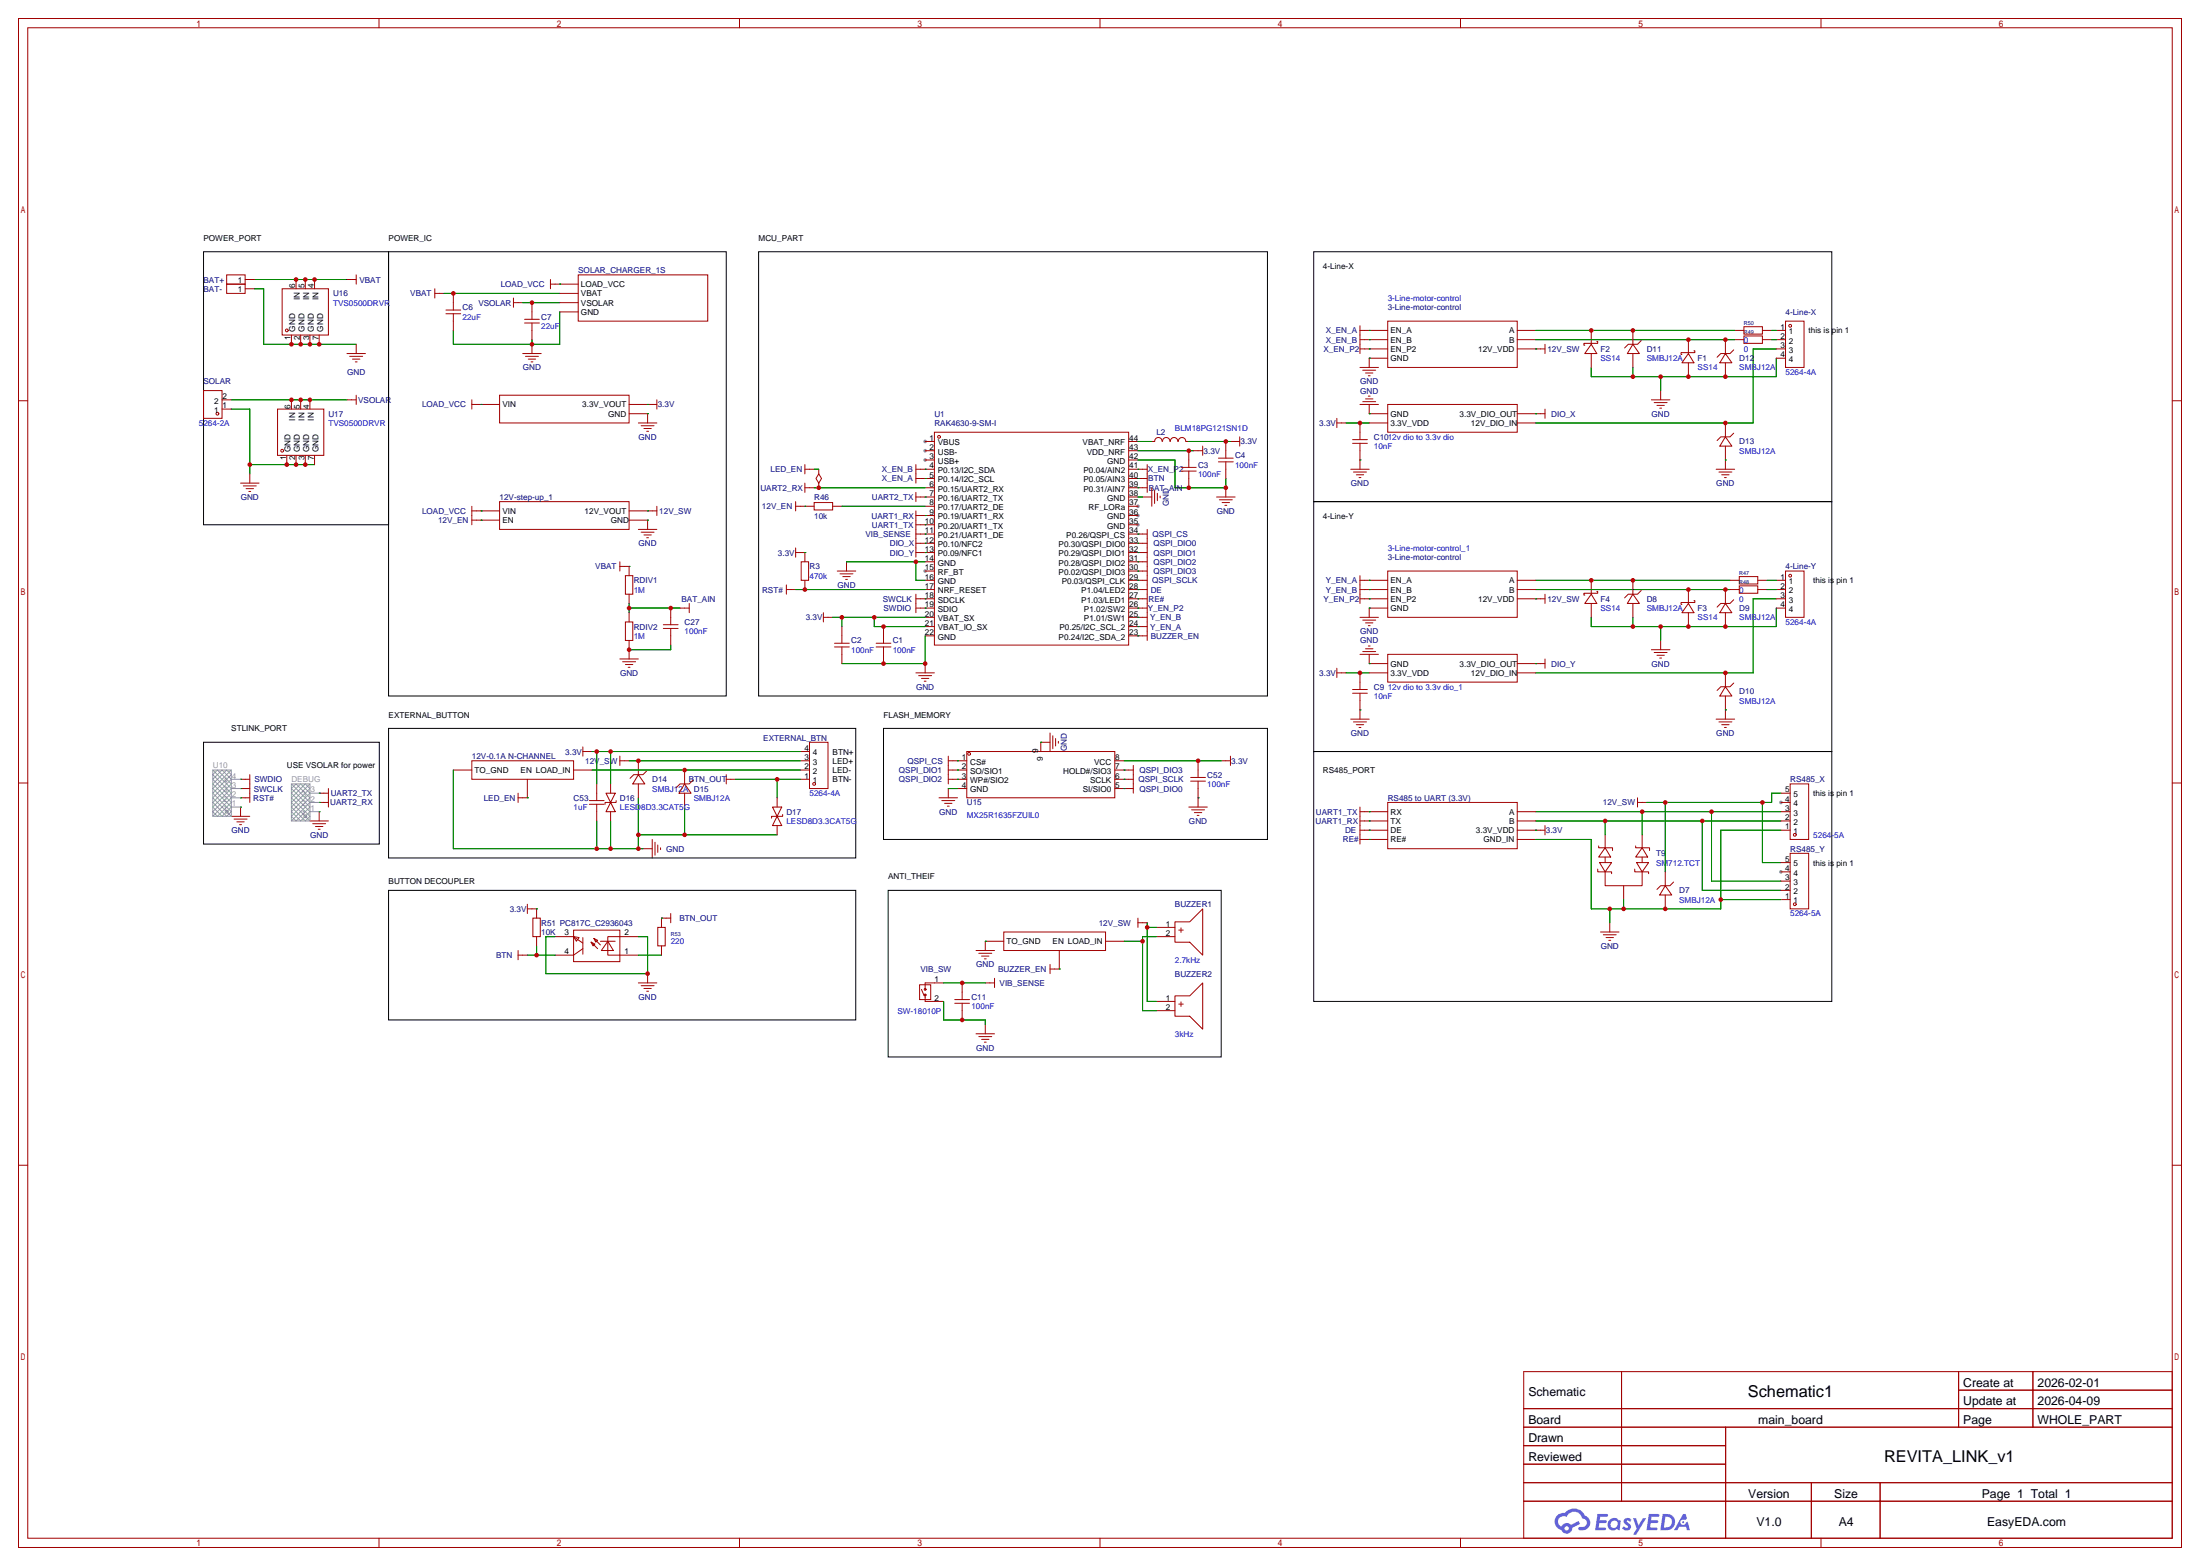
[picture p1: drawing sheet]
<svg xmlns="http://www.w3.org/2000/svg" width="604mm" height="430mm" viewBox="0 0 604 430" stroke-linecap="round" stroke-linejoin="round" font-family="sans-serif">
<g fill="#999">
<circle cx="254" cy="121.2" r=".51"/>
<circle cx="254" cy="123.7" r=".51"/>
<circle cx="254" cy="126.2" r=".51"/>
<circle cx="254" cy="156.7" r=".51"/>
<circle cx="312.4" cy="144" r=".51"/>
<circle cx="312.4" cy="141.5" r=".51"/>
<circle cx="312.4" cy="138.9" r=".51"/>
<circle cx="488.9" cy="220.2" r=".51"/>
<circle cx="488.9" cy="239.3" r=".51"/>
</g>
<g fill="none" stroke="#a10000" stroke-width=".27">
<path d="M5.1 5.1h593.8v419.6h-593.8zM7.6 7.6h588.8v414.5h-588.8zM104.1 5.1v2.5M203 5.1v2.5M302 5.1v2.5M401 5.1v2.5M500 5.1v2.5M5.1 110h2.5M596.4 110h2.5M5.1 214.9h2.5M596.4 214.9h2.5M5.1 319.8h2.5"/>
<path d="M596.4 319.8h2.5M418.3 376.4h178.1v45.7h-178.1zM445.2 376.4v35.6M537.7 376.4v15.3M558.1 376.4v15.3M418.3 386.6h178.1M418.3 391.7h178.1M418.3 396.7h55.5M473.8 391.7v30.4M537.7 381.5h58.7M418.3 406.9h178.1M418.3 401.8h55.5"/>
<path d="M418.3 412h178.1M497.3 406.9v15.2M516.2 406.9v15.2M104.1 422.1v2.6M203 422.1v2.6M302 422.1v2.6M401 422.1v2.6M500 422.1v2.6"/>
</g>
<g fill="#5487ff">
<path d="M446.1 416.8a1.3 1.3 0 0 1 1.8 .3l-.4 .6a.47 .47 0 0 0-.4-.4 .47 .47 0 0 0-.5 .3l.1 .1a1.22 1.22 0 0 1 1 .9 1.22 1.22 0 0 1-.4 1.3 1.58 1.58 0 0 1-2-.5l.5-.6 .8 .5a.31 .31 0 0 0 .4-.3 .31 .31 0 0 0-.3-.3 1.12 1.12 0 0 1-.6-1.9z"/>
<path d="M448.4 416.6h.8l.7 2 1.1-2h1l-2.8 4.6h-.9l1-1.7z"/>
<path d="M438.6 415.5h2.5l.4 .2-.2 .5-1.9 .1-.2 .9h1.7l.3 .4-.4 .4h-1.7l-.2 1.2h1.9l.2 .4-.2 .3-2.9 .1z"/>
<path d="M452.7 415.5h2.7a.39 .39 0 0 1 .2 .5 .39 .39 0 0 1-.4 .3h-1.7l-.2 .9h1.7l.3 .4-.4 .4h-1.7l-.2 1.2h1.9l.1 .6-.3 .2h-2.7z"/>
<path d="M462.1 415.5h.7l.4 1.3-.7 .4a.75 .75 0 0 0-1.1 .3 .75 .75 0 0 0 .5 1 .75 .75 0 0 0 .9-.7l.6-.2 .6 2.4h-.9l-.2-1h-1.9l-.5 1h-.9z"/>
<path d="M456.5 415.5l-.7 4.5h1.5a2.27 2.27 0 0 0 2.6-2.3 2.27 2.27 0 0 0-2.7-2.2zM457.2 416.3a1.5 1.5 0 0 1 1.8 1.5 1.5 1.5 0 0 1-1.9 1.4h-.3z"/>
<path d="M441.9 417.1a1.6 1.6 0 0 0-.3 2.3 1.6 1.6 0 0 0 2.3 .2l.8 .4 .3-2.5-.2-.3h-.4a1.58 1.58 0 0 0-2.5-.1zM442.5 417.6a.99 .99 0 0 1 1.6 .6 .99 .99 0 0 1-1.3 1.1 .98 .98 0 0 1-.3-1.7z"/>
<path d="M427.5 415.9a2.37 2.37 0 0 0 1.2 4 1.54 1.54 0 0 0 1.7 1 1.54 1.54 0 0 0 1.3-1.6l2.1-1.1-.4-.8-2.1 1.1a1.57 1.57 0 0 0-2.6 .4 1.5 1.5 0 0 1-.7-2.1 1.5 1.5 0 0 1 2.1-.5 2.27 2.27 0 0 1 2.3-1.4 2.27 2.27 0 0 1 2.1 1.8 1.23 1.23 0 0 1 1.1 1.6 1.23 1.23 0 0 1-1.8 .7 .47 .47 0 0 0-.5 .5 .47 .47 0 0 0 .4 .5 2.14 2.14 0 0 0 2.8-1.4 2.14 2.14 0 0 0-1.4-2.7 3.2 3.2 0 0 0-5.4-.7l-1.2 .1zM429.6 419.4a.58 .58 0 0 1 1.1 0 .58 .58 0 0 1-1.1 0z"/>
<circle cx="462.1" cy="417.7" r=".28"/>
</g>
<g fill="none" stroke="#a10000" stroke-width=".27">
<path d="M62.2 78h5.1v2.5h-5.1zM62.2 75.4h5.1v2.6h-5.1zM67.3 76.7h2.5M67.3 79.2h2.5M77.5 79.2h12.7v12.7h-12.7zM81.3 76.7v2.5M83.8 76.7v2.5M86.4 76.7v2.5M95.2 76.7h2.6M97.8 75.4v2.6M119.4 79.2v2.6M151.1 78h7.6"/>
<path d="M151.1 76.7v2.5M158.7 75.4h35.6v12.7h-35.6zM80 91.9v2.6M82.5 91.9v2.6M85.1 91.9v2.6M87.6 91.9v2.6M95.2 97h5.1M96 97.8h3.6M96.8 98.6h2M97.5 99.3h.5M97.8 94.5v2.5M119.4 80.5h2.5"/>
<path d="M122.4 85.1h4.1M122.4 86.1h4.1M124.5 80.5v4.6M124.5 86.1v4.6M141 83.1h2.5M141 81.8v2.5M143.5 97h5.1M144 87.6h4.1M144 88.6h4.1M144.3 97.8h3.5M145 98.6h2.1M145.8 99.3h.5"/>
<path d="M146 83.1v4.5M146 88.6v4.6M146 94.5v2.5M153.7 80.5h5M153.7 83.1h5M153.7 85.6h5M373.4 89.4v7.6M373.4 90.7h7.6M373.4 93.2h7.6M373.4 95.8h7.6M381 88.1h35.6v12.7h-35.6zM381 98.3h-5.1v2.5"/>
<path d="M416.6 90.7h5M416.6 93.2h5M416.6 95.8h7.6M424.2 94.5v2.5M436.9 94.5l1.5 2.5h-3.3zM436.9 90.7v3.8M436.9 97v3.8M438.4 93.7h.3v.5h-3.9v.5h.3M448.3 94.5l1.8 2.5h-3.3zM448.3 90.7v3.8M448.3 97v3.8M450.6 93.5l-1 1h-2.6l-1 1"/>
<path d="M463.5 97l1.6 2.6h-3.3zM463.5 93.2v3.8M463.5 99.6v3.8M465.1 96.3h.2v.5h-3.8v.5h.3M473.7 97l1.8 2.6h-3.3zM473.7 93.2v3.8M473.7 99.6v3.8M476 96l-1 1h-2.6l-1 1M476.2 90.7h2.6M476.2 93.2h2.6M478.8 92.2h5.1v2h-5.1zM478.8 89.7h5.1v2h-5.1z"/>
<path d="M483.9 90.7h2.5M483.9 93.2h2.5M487.7 90.7h2.5M487.7 93.2h2.5M487.7 95.8h2.5M487.7 98.3h2.5M490.2 88.1h5.1v12.7h-5.1zM55.9 107.2h5.1v7.6h-5.1zM61 109.7h2.5M61 112.3h2.5M76.2 112.3h12.7v12.7h-12.7zM80 109.7v2.6"/>
<path d="M82.5 109.7v2.6M85.1 109.7v2.6M95.2 109.7h2.6M97.8 108.5v2.5M129.5 111h7.7M129.5 109.7v2.6M137.2 108.5h35.5v7.6h-35.5zM172.7 113.5h5.1v2.6M172.7 111h7.6M175.3 116.1h5M176 116.8h3.6M176.8 117.6h2"/>
<path d="M177.5 118.4h.6M180.3 109.7v2.6M256.5 118.6h53.4v58.4h-53.4zM340.4 119.9v2.5M367 116.1h2.6M367 114.8v2.5M373.4 116.1v4.5M373.4 100.8h5.1M373.4 111h5.1M374.1 101.6h3.6M374.1 110.2h3.6M374.9 102.4h2"/>
<path d="M374.9 109.5h2M375.7 103.1h.5M375.7 108.7h.5M375.9 116.1h5.1M375.9 111v2.5h5.1M381 111h35.6v7.6h-35.6zM416.6 116.1h5M416.6 113.5h7.6M424.2 112.3v2.5M453.4 109.7h5.1M454.2 110.5h3.5M454.9 111.3h2"/>
<path d="M455.7 112h.5M455.9 107.2v2.5M473.7 119.9l1.8 2.5h-3.3zM473.7 116.1v3.8M476 118.9l-1 1h-2.6l-1 1M66 132.6h5.1M66.8 133.3h3.6M67.6 134.1h2M68.3 134.9h.5M68.6 130v2.6M78.7 125v2.5M81.3 125v2.5"/>
<path d="M83.8 125v2.5M86.4 125v2.5M129.5 138.9v5.1M137.2 137.7h35.5v7.6h-35.5zM180.3 138.9v2.6M218.4 138.9h5.1M218.4 137.7v2.5M221 128.8h2.5M221 133.9h2.5M221 127.5v2.5M221 132.6v2.5M223.5 137.9h5.1v2.1h-5.1z"/>
<path d="M224.8 130l.8 1.3-.8 1.3-.8-1.3zM224.8 128.8v1.2M224.8 132.6v1.3M228.6 138.9h2.5M251.5 128.8h5M251.5 131.3h5M251.5 136.4h5M251.5 127.5v5.1M251.5 135.1v2.6M254 121.2h2.5M254 123.7h2.5M254 126.2h2.5"/>
<path d="M254 133.9h2.5M254 138.9h2.5M309.9 121.2h2.5M309.9 123.7h2.5M309.9 126.2h2.5M309.9 128.8h5.1M309.9 131.3h5.1M309.9 133.9h5.1M309.9 136.4h2.5M309.9 138.9h2.5M313.7 136.4h2.5M315 127.5v7.6"/>
<path d="M316.2 121.2h.8M316.2 133.9v5M317 134.6v3.6M317 121.1a1.01 1.01 0 0 1 1-1 1.01 1.01 0 0 1 1 1M317.8 135.4v2M318.5 136.1v.6M319.2 121.1a1.01 1.01 0 0 1 1-1 1.01 1.01 0 0 1 1 1M321.3 121.1a1.01 1.01 0 0 1 1-1 1.01 1.01 0 0 1 1 1M323.5 121.1a1.01 1.01 0 0 1 1-1 1.01 1.01 0 0 1 1 1M324.4 128.3h4M324.4 129.3h4M325.6 121.2h.8"/>
<path d="M326.4 123.7v4.6M326.4 129.3v4.6M327.7 123.7h2.5M330.2 122.4v2.6M334 136.4h5.1M334.5 125.7h4.1M334.5 126.7h4.1M334.8 137.2h3.5M335.5 137.9h2.1M336.3 138.7h.5M336.5 121.2v4.5M336.5 126.7v4.6"/>
<path d="M336.5 133.9v2.5M337.8 121.2h2.6M370.8 128.8h5.1M371.3 120.6h4.1M371.3 121.7h4.1M371.6 129.5h3.6M372.4 130.3h2M373.1 131.1h.5M373.4 121.7v7.1M471.2 128.8h5M471.9 129.5h3.6M472.7 130.3h2"/>
<path d="M473.5 131.1h.5M473.7 122.4v6.4M129.5 140.2h7.7M129.5 142.7h7.7M170.2 155.4h2.5v2.6M170.2 154.2v2.5M171.7 158h2v5.1h-2zM172.7 142.7h5.1v2.6M172.7 140.2h7.6M175.3 145.3h5M176 146h3.6M176.8 146.8h2"/>
<path d="M177.5 147.6h.6M218.4 151.6h2.6v2.6M218.4 150.4v2.5M220 154.2h2v5.1h-2zM221 159.3v2.5M229.9 156.7h5M230.6 157.5h3.6M231.4 158.2h2M232.2 159h.5M232.4 154.2v2.5M251.5 141.5h5M251.5 144h5"/>
<path d="M251.5 146.6h5M251.5 149.1h5M251.5 151.6h5M251.5 140.2v12.7M254 154.2h2.5M254 156.7h2.5M254 159.3h2.5M309.9 141.5h2.5M309.9 144h2.5M309.9 146.6h5.1M309.9 149.1h5.1M309.9 151.6h5.1"/>
<path d="M309.9 154.2h5.1M309.9 156.7h5.1M309.9 159.3h5.1M315 145.3v30.5M373.4 159.3h7.6M373.4 158v7.6M381 156.7h35.6v12.7h-35.6zM416.6 159.3h5M436.9 159.3v3.8M448.3 159.3v3.8M475 159.3h2.5M477.5 158.2h5.1v2.1h-5.1z"/>
<path d="M482.6 159.3h2.5M487.7 159.3h2.5M490.2 156.7h5.1v12.7h-5.1zM171.7 170.7h2v5.1h-2zM172.7 163.1v2.5M172.7 168.1v2.6M172.7 175.8v5M182.1 171.4h4.1M182.1 172.5h4.1M184.1 166.9v4.5M184.1 172.5v4.5M186.7 166.9h2.5"/>
<path d="M189.2 165.6v2.5M215.9 161.8h2.5M215.9 160.5v2.6M226.1 169.4h2.5M226.1 168.1v2.6M229.1 176.5h4.1M229.1 177.5h4.1M231.1 172v4.5M231.1 177.5v4.6M240.5 176.5h4.1M240.5 177.5h4.1M242.6 172v4.5"/>
<path d="M242.6 177.5v4.6M251.5 164.3h5M251.5 166.9h5M251.5 163.1v5M254 161.8h2.5M254 169.4h2.5M254 172h2.5M254 174.5h2.5M309.9 161.8h5.1M309.9 164.3h5.1M309.9 166.9h5.1M309.9 169.4h5.1"/>
<path d="M309.9 172h5.1M309.9 174.5h5.1M373.4 161.8h7.6M373.4 164.3h7.6M373.4 169.4h5.1M373.4 179.6h5.1M374.1 170.2h3.6M374.1 178.8h3.6M374.9 170.9h2M374.9 178.1h2M375.7 171.7h.5M375.7 177.3h.5"/>
<path d="M375.9 179.6v2.5h5.1M381 179.6h35.6v7.6h-35.6zM381 166.9h-5.1v2.5M416.6 161.8h5M416.6 164.3h7.6M424.2 163.1v2.5M436.9 163.1l1.5 2.5h-3.3zM436.9 165.6v3.8M438.4 162.3h.3v.5h-3.9v.5h.3M448.3 163.1l1.8 2.5h-3.3zM448.3 165.6v3.8M450.6 162.1l-1 1h-2.6l-1 1"/>
<path d="M453.4 178.3h5.1M454.2 179.1h3.5M454.9 179.8h2M455.9 175.8v2.5M463.5 165.6l1.6 2.5h-3.3zM463.5 161.8v3.8M463.5 168.1v3.9M465.1 164.8h.2v.6h-3.8v.5h.3M473.7 165.6l1.8 2.5h-3.3zM473.7 161.8v3.8M473.7 168.1v3.9M475 161.8h2.5"/>
<path d="M476 164.6l-1 1h-2.6l-1 1M477.5 160.8h5.1v2h-5.1zM482.6 161.8h2.5M487.7 161.8h2.5M487.7 164.3h2.5M487.7 166.9h2.5M170.2 180.8h5.1M170.9 181.6h3.6M171.7 182.4h2M172.5 183.1h.5M251.5 184.7h5M252.2 185.4h3.6"/>
<path d="M253 186.2h2M253.7 186.9h.6M254 182.1v2.6M367 184.7h2.6M367 183.4v2.5M370.8 197.4h5.1M371.3 189.2h4.1M371.3 190.2h4.1M371.6 198.1h3.6M372.4 198.9h2M373.1 199.6h.5M373.4 184.7v4.5"/>
<path d="M373.4 190.2v7.2M375.9 184.7h5.1M416.6 184.7h5M416.6 182.1h7.6M424.2 180.8v2.6M455.7 180.6h.5M471.2 197.4h5M471.9 198.1h3.6M472.7 198.9h2M473.5 199.6h.5M473.7 188.5l1.8 2.5h-3.3zM473.7 184.7v3.8"/>
<path d="M473.7 191v6.4M476 187.5l-1 1h-2.6l-1 1M66 218.9h2.6M66 216.4h2.6M66 213.9h2.6M68.6 212.6v7.6M87.6 217.7h2.6M90.2 216.4v5.1M124.5 211.3h5M129.5 208.8h28v5.1h-28zM142.2 217.7v2.5M144.8 213.9v5h-2.6"/>
<path d="M157.5 211.3h5.1M160 206.2h2.6M160 205v2.5M161.8 219.7h4.1M163.8 215.1v4.6M166.4 217.7h2.5l-1.3 2.5zM167.6 215.1v2.6M169.2 219.7v.5h-3.1v.5M170.2 208.8h2.5M170.2 207.5v2.6M175.3 212.6l1.7 2.5h-3.3zM175.3 208.8v3.8"/>
<path d="M175.3 215.1v3.8M177.5 211.6l-1 1h-2.5l-1 1M188 215.1l1.7 2.6h-3.3zM188 211.3v3.8M188 217.7v3.8M190.2 214.1l-1 1h-2.5l-1 1.1M199.4 213.9h2.5M199.4 212.6v2.5M213.4 218.9v2.6M219.7 213.9h2.5M219.7 211.3h2.5M219.7 208.8h2.5"/>
<path d="M219.7 206.2h2.5M222.2 203.7h5.1v12.7h-5.1zM257.8 218.9h5.1M258.6 219.7h3.5M260.3 213.9h5.1M260.3 211.3h5.1M260.3 208.8h5.1M260.3 207.5v7.6M260.3 216.4v2.5M262.9 216.4h2.5M265.4 206.2h40.7v12.7h-40.7zM288.3 201.2v5"/>
<path d="M288.3 203.7h-2.5v2.5M289.1 201.9v3.6M289.8 202.7v2M290.6 203.5v.5M306.1 216.4h5M306.1 213.9h5M306.1 211.3h5M306.1 208.8h2.5M311.1 210.1v7.6M326.9 213.4h4.1M326.9 214.4h4.1M328.9 208.8v4.6"/>
<path d="M328.9 214.4v7.1M335.3 208.8h2.5M337.8 207.5v2.6M449.6 218.9v2.6M488.9 217.7h2.6M491.5 215.1h5.1v15.3h-5.1zM63.5 224h5.1M64.3 224.8h3.5M65 225.6h2.1M65.8 226.3h.5M66 221.5v2.5M85.1 225.3h5.1"/>
<path d="M85.9 226.1h3.5M86.6 226.8h2M87.4 227.6h.5M87.6 220.2h2.6M87.6 222.8v2.5M161.8 220.7h4.1M163.8 220.7v4.6M167.6 220.2l1.3 2.6h-2.5zM167.6 222.8v2.5M176.5 232.9h2.6M179.1 230.4v5.1M179.8 231.1v3.6"/>
<path d="M180.6 231.9v2M181.4 232.7v.5M212.1 221.5h2.5l-1.2 2.5zM213.4 224l1.2 2.6h-2.5zM213.4 226.6v2.5M214.9 223.5v.5h-3.1v.5M259.3 220.5h2.1M260.1 221.2h.5M326.4 221.5h5.1M327.2 222.2h3.5M327.9 223h2M328.7 223.8h.5"/>
<path d="M373.4 221.5v10.1M373.4 225.3h7.6M373.4 222.8h7.6M373.4 227.8h7.6M373.4 230.4h7.6M381 220.2h35.6v12.7h-35.6zM416.6 225.3h5M416.6 222.8h5M416.6 227.8h7.6M416.6 230.4h5M424.2 226.6v2.5M438.7 238.5v.8h3.8v.5"/>
<path d="M438.9 232.2v.5h3.8v.7M439.2 236.7h3.3l-1.8 2.6zM440.7 232.7l1.5 2.5h-3.3zM440.7 239.3v3.8h10.1v-3.8M440.7 229.1v3.8M440.7 235.2v1.5M448.8 238.5v.8h3.8v.5M449.1 232.2v.5h3.8v.7M449.3 236.7h3.3l-1.8 2.6zM449.6 220.2h2.5M450.8 232.7l1.6 2.5h-3.3zM450.8 229.1v3.8"/>
<path d="M450.8 235.2v1.5M457.2 239.3v3.8M488.9 225.3h2.6M488.9 222.8h2.6M488.9 227.8h2.6M488.9 220.2h2.6M488.9 239.3h2.6M488.9 236.7h2.6M491.5 234.2h5.1v15.2h-5.1zM144.8 248.2v2.5M144.8 249.4h2.5v2.6M146.3 252h2v5h-2z"/>
<path d="M147.3 257v2.6M152.4 257h5.1M157.5 255.3h12.7v8.6h-12.7zM157.5 257l1.5 .3-.8 1zM157.5 257l2.5 1.8M160 257.3v4.6M162.3 258.6l1 .5-.5 .5zM162.3 258.6l1.8 1.7M163.1 257.6l1 .5-.5 .5zM163.1 257.6l1.7 1.7M164.8 258.3h4.1M166.9 258.3l1.5 2.6h-3.3z"/>
<path d="M175.3 257h-8.4v5.1h8.4M180.6 254.5h2v5.1h-2zM181.6 259.6v2.5M184.1 250.7v2.5M184.1 252h-2.5v2.5M275.6 255.8h27.9v5.1h-27.9zM275.6 258.3h-5.1v2.6M303.5 258.3h5.1M312.4 253.2h2.6M312.4 252v2.5M317.5 254.5h5.1M317.5 257h5.1"/>
<path d="M322.6 253h4l3.6-3.6v12.7l-3.6-3.5h-4zM439.4 255.8h5.1M440.2 256.5h3.5M440.9 257.3h2.1M441.7 258.1h.5M442 253.2v2.6M445.8 243.1v3.8M457.2 243.1l1.8 2.5h-3.3zM457.2 245.6v3.8M459.5 242.1l-1 1h-2.6l-1 1M488.9 246.9h2.6M488.9 244.3h2.6"/>
<path d="M488.9 241.8h2.6M142.2 260.9v2.5M142.2 262.1h2.6M160 260.3l-2.5 1.8h-5.1M175.3 269.7h5M176 270.5h3.6M176.8 271.3h2M177.5 272h.6M177.8 267.2v2.5M252.5 270.3h3v4h-3zM253 271.5l.7 1.8M254 273v1.8h5.1"/>
<path d="M259.1 269.7h-5.1v1.8M262.1 274.3h4.1M262.1 275.3h4.1M264.2 269.7v4.6M264.2 275.3v4.6M268 260.9h5M268.7 261.6h3.6M269.5 262.4h2M270.3 263.1h.5M270.5 269.7h2.5M273 268.5v2.5M288.3 264.7v2.5"/>
<path d="M290.8 260.9v5h-2.5M317.5 274.8h5.1M317.5 277.4h5.1M322.6 273.3h4l3.6-3.6v12.7l-3.6-3.5h-4zM268 283.7h5M268.7 284.5h3.6M269.5 285.2h2M270.3 286h.5M270.5 281.2v2.5"/>
<circle cx="78.7" cy="90.7" r=".38"/>
<circle cx="491.5" cy="89.4" r=".38"/>
<circle cx="59.7" cy="113.5" r=".38"/>
<circle cx="257.8" cy="119.9" r=".38"/>
<circle cx="77.5" cy="123.7" r=".38"/>
<circle cx="491.5" cy="158" r=".38"/>
<circle cx="223.5" cy="215.1" r=".38"/>
<circle cx="266.1" cy="206.9" r=".38"/>
<circle cx="492.8" cy="229.1" r=".38"/>
<circle cx="492.8" cy="248.2" r=".38"/>
<circle cx="254" cy="273.1" r=".25"/>
<circle cx="254" cy="271.5" r=".25"/>
</g>
<g fill="none" stroke="#008700" stroke-width=".27">
<path d="M69.8 79.2h2.6v15.3h25.4M69.8 76.7h25.4M153.7 78h.1M121.9 80.5h31.8M143.5 83.1h10.2M146 93.2v1.3M153.7 85.6v8.9h-29.2v-3.8M375.9 90.7h.1M375.9 93.2h.1M375.9 95.8h.1M375.9 98.3h.1M421.6 95.8h.1"/>
<path d="M421.6 93.2h54.6M421.6 90.7h54.6M486.4 93.2h1.3M486.4 90.7h1.3M487.7 95.8h-6.4v20.3h-59.7M487.7 98.3v5.1h-50.8v-2.6M63.5 112.3h5.1v17.7M63.5 109.7h31.7M132.1 111h.1M177.8 113.5h.1M177.8 111h.1M369.6 116.1h6.3"/>
<path d="M375.9 113.5h.1M421.6 113.5h.1M448.3 100.8v2.6M455.9 103.4v3.8M68.6 127.5h17.8M221 138.9h.1M223.5 133.9h30.5M223.5 128.8h1.3M231.1 138.9h22.9M254 136.4h.1M254 128.8h.1M254 131.3h.1"/>
<path d="M312.4 133.9h.1M312.4 131.3h.1M312.4 128.8h.1M312.4 123.7h15.3M312.4 126.2h10.2v7.7h13.9v-2.6M312.4 136.4h1.3M312.4 121.2h3.8M326.4 121.2h11.4M373.4 126.2h.1M473.7 126.2h.1M132.1 140.2h.1M132.1 142.7h.1"/>
<path d="M172.7 155.4h.1M177.8 142.7h.1M177.8 140.2h.1M221 151.6h.1M232.4 154.2h21.6M251.5 154.2v5.1h2.5M254 141.5h.1M254 144h.1M254 149.1h.1M254 151.6h.1M254 146.6h.1M312.4 146.6h.1"/>
<path d="M312.4 151.6h.1M312.4 154.2h.1M312.4 156.7h.1M312.4 159.3h.1M312.4 149.1h.1M375.9 159.3h.1M421.6 159.3h53.4M485.1 159.3h2.6M172.7 165.6v2.5M172.7 166.9h14M184.1 177v1.3h-11.4M218.4 161.8h35.6"/>
<path d="M228.6 169.4h25.4M231.1 169.4v2.6M240 169.4v2.6h14M254 164.3h.1M254 166.9h.1M254 174.5v7.6h-22.9M312.4 164.3h.1M312.4 161.8h.1M312.4 174.5h.1M312.4 172h.1M312.4 169.4h.1M312.4 166.9h.1"/>
<path d="M375.9 161.8h.1M375.9 164.3h.1M375.9 166.9h.1M421.6 164.3h.1M421.6 161.8h53.4M448.3 169.4v2.6M455.9 172v3.8M485.1 161.8h2.6M487.7 166.9v5.1h-50.8v-2.6M487.7 164.3h-6.4v20.4h-59.7M369.6 184.7h6.3M373.4 194.8h.1"/>
<path d="M375.9 182.1h.1M421.6 182.1h.1M473.7 194.8h.1M66 218.9h.1M66 216.4h.1M66 213.9h.1M87.6 217.7h.1M124.5 211.3v21.6h52M144.8 218.9h.1M162.6 206.2h57.1M162.6 211.3h57.1M163.8 206.2v8.9"/>
<path d="M167.6 206.2v8.9M172.7 208.8h47M175.3 218.9v14M201.9 213.9h17.8M213.4 213.9v5M260.3 216.4h2.6M262.9 208.8h.1M262.9 211.3h.1M262.9 213.9h.1M285.8 203.7h.1M308.6 216.4h.1M308.6 211.3h.1"/>
<path d="M308.6 213.9h.1M308.6 208.8h26.7M328.9 218.9h.1M488.9 217.7h-2.5v2.5h-34.3M66 221.5h.1M87.6 220.2h.1M87.6 222.8h.1M163.8 225.3v7.6M167.6 225.3v7.6M175.3 229.1h38.1M188 221.5v7.6M375.9 225.3h.1"/>
<path d="M375.9 222.8h.1M375.9 227.8h.1M375.9 230.4h.1M421.6 227.8h.1M421.6 225.3h67.3M421.6 222.8h67.3M440.7 225.3v3.8M450.8 222.8v6.3M457.2 220.2v19.1M467.4 225.3v19h21.5M469.9 222.8v19h19M483.9 220.2v16.5h5"/>
<path d="M488.9 227.8h-16.5v21.6h-35.5v-19h-15.3M147.3 249.4h.1M147.3 259.6v2.5M152.4 257h-2.5v10.2h27.9v-10.2h-2.5M181.6 252h.1M270.5 258.3h.1M308.6 258.3h5.1M315 254.5h2.5M315 253.2v21.6h2.5M317.5 257h-3.8v20.4h3.8M442 249.4v3.8M445.8 246.9v2.5"/>
<path d="M472.4 246.9h16.5M144.8 262.1h7.6M175.3 262.1h6.3M259.1 274.8v5.1h11.4v1.3M259.1 269.7h11.4M290.8 265.9h.1"/>
</g>
<path d="M55.9 69.1h50.8v74.9h-50.8zM106.7 69.1h92.7v121.9h-92.7zM208.3 69.1h139.7v121.9h-139.7zM360.7 69.1h142.2v68.6h-142.2zM360.7 137.7h142.2v68.5h-142.2zM106.7 199.9h128.2v35.6h-128.2zM242.6 199.9h105.4v30.5h-105.4zM55.9 203.7h48.2v27.9h-48.2zM360.7 206.2h142.2v68.6h-142.2zM106.7 244.3h128.2v35.6h-128.2zM243.8 244.3h91.5v45.8h-91.5z" fill="none" stroke="#000" stroke-width=".27"/>
<g fill="none" stroke="#999" stroke-width=".27">
<path d="M58.4 211.3h5.1v12.7h-5.1zM58.4 211.3l5.1 5.1M59.7 211.3l-1.3 1.3 5.1 5.1-5.1 5.1 1.3 1.2 3.8-3.8-5.1-5.1 3.8-3.8 1.3 1.3-5.1 5.1 5.1 5.1-1.3 1.2-3.8-3.8 5.1-5.1zM63.5 213.9l-2.5-2.6-2.6 2.6 5.1 5M63.5 211.3l-5.1 5.1 5.1 5.1M63.5 213.9l-5.1 5 5.1 5.1M63.5 216.4l-5.1 5.1 2.6 2.5 2.5-2.5M63.5 218.9l-5.1 5.1M63.5 218.9h2.5M63.5 216.4h2.5M63.5 213.9h2.5M80 215.1h5.1v10.2h-5.1z"/>
<path d="M80 215.1l5.1 5.1M81.3 215.1l-1.3 1.3 5.1 5.1-3.8 3.8-1.3-1.3 5.1-5.1zM83.8 215.1l1.3 1.3-5.1 5.1 3.8 3.8 1.3-1.3-5.1-5.1zM85.1 217.7l-2.6-2.6-2.5 2.6 5.1 5.1M85.1 215.1l-5.1 5.1 5.1 5.1M85.1 217.7l-5.1 5.1 2.5 2.5 2.6-2.5M85.1 217.7h2.5M62.4 222.4l.2 .2M62.6 222.9l-.2 .2M63.5 221.5h2.5M84 223.7l.2 .2M84.2 224.2l-.2 .2"/>
<path d="M85.1 220.2l-5.1 5.1M85.1 222.8h2.5M85.1 220.2h2.5"/>
<circle cx="62.2" cy="222.8" r=".38"/>
<circle cx="83.8" cy="224" r=".38"/>
</g>
<g fill="#c00">
<circle cx="240" cy="169.4" r=".63"/>
<circle cx="242.6" cy="172" r=".63"/>
<circle cx="231.1" cy="169.4" r=".63"/>
<circle cx="326.4" cy="123.7" r=".63"/>
<circle cx="242.6" cy="182.1" r=".63"/>
<circle cx="254" cy="182.1" r=".63"/>
<circle cx="336.6" cy="133.9" r=".63"/>
<circle cx="326.4" cy="133.9" r=".63"/>
<circle cx="251.5" cy="154.2" r=".63"/>
<circle cx="221" cy="161.8" r=".63"/>
<circle cx="373.4" cy="116.1" r=".63"/>
<circle cx="473.7" cy="103.4" r=".63"/>
<circle cx="463.6" cy="103.4" r=".63"/>
<circle cx="455.9" cy="103.4" r=".63"/>
<circle cx="448.3" cy="103.4" r=".63"/>
<circle cx="373.4" cy="184.7" r=".63"/>
<circle cx="473.7" cy="172" r=".63"/>
<circle cx="463.6" cy="172" r=".63"/>
<circle cx="455.9" cy="172" r=".63"/>
<circle cx="448.3" cy="172" r=".63"/>
<circle cx="436.9" cy="159.3" r=".63"/>
<circle cx="448.3" cy="159.3" r=".63"/>
<circle cx="463.6" cy="161.8" r=".63"/>
<circle cx="473.7" cy="161.8" r=".63"/>
<circle cx="473.7" cy="184.7" r=".63"/>
<circle cx="124.5" cy="80.5" r=".63"/>
<circle cx="146.1" cy="83.1" r=".63"/>
<circle cx="146.1" cy="94.5" r=".63"/>
<circle cx="68.6" cy="127.5" r=".63"/>
<circle cx="78.7" cy="127.5" r=".63"/>
<circle cx="81.3" cy="127.5" r=".63"/>
<circle cx="83.8" cy="127.5" r=".63"/>
<circle cx="80" cy="94.5" r=".63"/>
<circle cx="82.6" cy="94.5" r=".63"/>
<circle cx="85.1" cy="94.5" r=".63"/>
<circle cx="87.6" cy="94.5" r=".63"/>
<circle cx="85.1" cy="109.7" r=".63"/>
<circle cx="82.6" cy="109.7" r=".63"/>
<circle cx="80" cy="109.7" r=".63"/>
<circle cx="81.3" cy="76.7" r=".63"/>
<circle cx="86.4" cy="76.7" r=".63"/>
<circle cx="83.8" cy="76.7" r=".63"/>
<circle cx="440.7" cy="225.3" r=".63"/>
<circle cx="467.4" cy="225.3" r=".63"/>
<circle cx="450.9" cy="222.8" r=".63"/>
<circle cx="469.9" cy="222.8" r=".63"/>
<circle cx="483.9" cy="220.2" r=".63"/>
<circle cx="457.2" cy="220.2" r=".63"/>
<circle cx="213.4" cy="213.9" r=".63"/>
<circle cx="264.2" cy="279.9" r=".63"/>
<circle cx="264.2" cy="269.7" r=".63"/>
<circle cx="313.7" cy="258.3" r=".63"/>
<circle cx="315" cy="254.5" r=".63"/>
<circle cx="172.7" cy="166.9" r=".63"/>
<circle cx="184.2" cy="166.9" r=".63"/>
<circle cx="473.7" cy="116.1" r=".63"/>
<circle cx="224.8" cy="133.9" r=".63"/>
<circle cx="472.4" cy="246.9" r=".63"/>
<circle cx="457.2" cy="249.4" r=".63"/>
<circle cx="445.8" cy="249.4" r=".63"/>
<circle cx="442" cy="249.4" r=".63"/>
<circle cx="172.7" cy="178.3" r=".63"/>
<circle cx="328.9" cy="208.8" r=".63"/>
<circle cx="336.6" cy="121.2" r=".63"/>
<circle cx="163.8" cy="232.9" r=".63"/>
<circle cx="167.6" cy="232.9" r=".63"/>
<circle cx="175.3" cy="232.9" r=".63"/>
<circle cx="175.3" cy="229.1" r=".63"/>
<circle cx="188" cy="229.1" r=".63"/>
<circle cx="463.6" cy="93.2" r=".63"/>
<circle cx="473.7" cy="93.2" r=".63"/>
<circle cx="436.9" cy="90.7" r=".63"/>
<circle cx="448.3" cy="90.7" r=".63"/>
<circle cx="175.3" cy="208.8" r=".63"/>
<circle cx="163.8" cy="206.2" r=".63"/>
<circle cx="167.6" cy="206.2" r=".63"/>
<circle cx="188" cy="211.3" r=".63"/>
<circle cx="177.8" cy="267.2" r=".63"/>
<circle cx="147.3" cy="262.1" r=".63"/>
</g>
<g font-size="4.5">
<text x="479.9" y="383.5">Schematic1</text>
<text x="517.3" y="401.3">REVITA_LINK_v1</text>
</g>
<g font-size="3.4">
<text x="419.6" y="383.2">Schematic</text>
<text x="539" y="380.6">Create at</text>
<text x="559.4" y="380.6">2026-02-01</text>
<text x="539" y="385.7">Update at</text>
<text x="559.4" y="385.7">2026-04-09</text>
<text x="419.6" y="390.8">Board</text>
<text x="419.6" y="395.9">Drawn</text>
<text x="482.7" y="390.8">main_board</text>
<text x="539" y="390.8">Page</text>
<text x="559.4" y="390.8">WHOLE_PART</text>
<text x="419.6" y="400.9">Reviewed</text>
<text x="480" y="411.1">Version</text>
<text x="503.6" y="411.1">Size</text>
<text x="544.1" y="411.1">Page 1 Total 1</text>
<text x="482.2" y="418.7">V1.0</text>
<text x="504.8" y="418.7">A4</text>
<text x="545.6" y="418.7">EasyEDA.com</text>
</g>
<g font-size="2.8" fill="#a00000">
<text x="323.5" y="256.1">+</text>
<text x="323.5" y="276.5">+</text>
</g>
<g font-size="2.2">
<text x="55.9" y="66.1">POWER_PORT</text>
<text x="106.7" y="66.1">POWER_IC</text>
<text x="208.3" y="66.1">MCU_PART</text>
<text x="65.3" y="77.5">1</text>
<text x="363.2" y="73.7">4-Line-X</text>
<text x="65.3" y="80.1">1</text>
<text x="81.1" y="79.1" transform="rotate(-90 81.1 79.1)">6</text>
<text x="82.3" y="82.4" transform="rotate(-90 82.3 82.4)">IN</text>
<text x="83.6" y="79.1" transform="rotate(-90 83.6 79.1)">5</text>
<text x="84.9" y="82.4" transform="rotate(-90 84.9 82.4)">IN</text>
<text x="86.1" y="79.1" transform="rotate(-90 86.1 79.1)">4</text>
<text x="87.4" y="82.4" transform="rotate(-90 87.4 82.4)">IN</text>
<text x="159.5" y="78.8">LOAD_VCC</text>
<text x="159.5" y="81.3">VBAT</text>
<text x="159.5" y="83.9">VSOLAR</text>
<text x="159.5" y="86.4">GND</text>
<text x="79.8" y="93.3" transform="rotate(-90 79.8 93.3)">1</text>
<text x="81.1" y="91" transform="rotate(-90 81.1 91)">GND</text>
<text x="82.3" y="93.3" transform="rotate(-90 82.3 93.3)">2</text>
<text x="83.6" y="91" transform="rotate(-90 83.6 91)">GND</text>
<text x="84.9" y="93.3" transform="rotate(-90 84.9 93.3)">3</text>
<text x="86.1" y="91" transform="rotate(-90 86.1 91)">GND</text>
<text x="87.4" y="93.3" transform="rotate(-90 87.4 93.3)">7</text>
<text x="88.7" y="91" transform="rotate(-90 88.7 91)">GND</text>
<text x="381.8" y="91.5">EN_A</text>
<text x="381.8" y="94">EN_B</text>
<text x="414.3" y="91.5">A</text>
<text x="414.3" y="94">B</text>
<text x="488.8" y="90.5">1</text>
<text x="488.8" y="93">2</text>
<text x="488.8" y="95.5">3</text>
<text x="491.2" y="91.7">1</text>
<text x="491.2" y="94.3">2</text>
<text x="496.6" y="91.5">this is pin 1</text>
<text x="381.8" y="96.6">EN_P2</text>
<text x="381.8" y="99.1">GND</text>
<text x="405.8" y="96.6">12V_VDD</text>
<text x="488.8" y="98.1">4</text>
<text x="491.2" y="96.8">3</text>
<text x="491.2" y="99.4">4</text>
<text x="58.8" y="113.3">1</text>
<text x="58.8" y="110.8">2</text>
<text x="61.1" y="112.1">1</text>
<text x="61.1" y="109.5">2</text>
<text x="79.8" y="112.1" transform="rotate(-90 79.8 112.1)">6</text>
<text x="82.3" y="112.1" transform="rotate(-90 82.3 112.1)">5</text>
<text x="84.9" y="112.1" transform="rotate(-90 84.9 112.1)">4</text>
<text x="137.9" y="111.8">VIN</text>
<text x="159.9" y="111.8">3.3V_VOUT</text>
<text x="81.1" y="115.5" transform="rotate(-90 81.1 115.5)">IN</text>
<text x="83.6" y="115.5" transform="rotate(-90 83.6 115.5)">IN</text>
<text x="86.1" y="115.5" transform="rotate(-90 86.1 115.5)">IN</text>
<text x="167" y="114.4">GND</text>
<text x="381.8" y="116.9">3.3V_VDD</text>
<text x="381.8" y="114.4">GND</text>
<text x="400.7" y="114.4">3.3V_DIO_OUT</text>
<text x="403.9" y="116.9">12V_DIO_IN</text>
<text x="79.8" y="124" transform="rotate(-90 79.8 124)">GND</text>
<text x="82.3" y="124" transform="rotate(-90 82.3 124)">GND</text>
<text x="84.9" y="124" transform="rotate(-90 84.9 124)">GND</text>
<text x="87.4" y="124" transform="rotate(-90 87.4 124)">GND</text>
<text x="255.2" y="120.9">1</text>
<text x="255.2" y="123.5">2</text>
<text x="257.5" y="122.2">VBUS</text>
<text x="257.5" y="124.8">USB-</text>
<text x="297.2" y="122.2">VBAT_NRF</text>
<text x="298.4" y="124.8">VDD_NRF</text>
<text x="310" y="123.5">43</text>
<text x="310" y="120.9">44</text>
<text x="78.5" y="126.3" transform="rotate(-90 78.5 126.3)">1</text>
<text x="81.1" y="126.3" transform="rotate(-90 81.1 126.3)">2</text>
<text x="83.6" y="126.3" transform="rotate(-90 83.6 126.3)">3</text>
<text x="86.1" y="126.3" transform="rotate(-90 86.1 126.3)">7</text>
<text x="255.2" y="126">3</text>
<text x="255.2" y="128.6">4</text>
<text x="255.2" y="131.1">5</text>
<text x="257.5" y="127.3">USB+</text>
<text x="257.5" y="129.8">P0.13/I2C_SDA</text>
<text x="297.5" y="129.8">P0.04/AIN2</text>
<text x="304" y="127.3">GND</text>
<text x="310" y="131.1">40</text>
<text x="310" y="128.6">41</text>
<text x="310" y="126">42</text>
<text x="255.2" y="133.6">6</text>
<text x="255.2" y="136.2">7</text>
<text x="257.5" y="132.4">P0.14/I2C_SCL</text>
<text x="257.5" y="134.9">P0.15/UART2_RX</text>
<text x="257.5" y="137.5">P0.16/UART2_TX</text>
<text x="297.5" y="134.9">P0.31/AIN7</text>
<text x="297.5" y="132.4">P0.05/AIN3</text>
<text x="304" y="137.5">GND</text>
<text x="310" y="136.2">38</text>
<text x="310" y="133.6">39</text>
<text x="137.9" y="141">VIN</text>
<text x="137.9" y="143.6">EN</text>
<text x="160.5" y="141">12V_VOUT</text>
<text x="167.7" y="143.6">GND</text>
<text x="253.9" y="143.8">10</text>
<text x="255.2" y="138.7">8</text>
<text x="255.2" y="141.3">9</text>
<text x="257.5" y="140">P0.17/UART2_DE</text>
<text x="257.5" y="142.5">P0.19/UART1_RX</text>
<text x="298.9" y="140">RF_LORa</text>
<text x="304" y="142.5">GND</text>
<text x="310" y="143.8">35</text>
<text x="310" y="141.3">36</text>
<text x="310" y="138.7">37</text>
<text x="363.2" y="142.3">4-Line-Y</text>
<text x="253.9" y="146.3">11</text>
<text x="253.9" y="148.9">12</text>
<text x="257.5" y="145.1">P0.20/UART1_TX</text>
<text x="257.5" y="147.6">P0.21/UART1_DE</text>
<text x="292.7" y="147.6">P0.26/QSPI_CS</text>
<text x="304" y="145.1">GND</text>
<text x="310" y="148.9">33</text>
<text x="310" y="146.3">34</text>
<text x="253.9" y="151.4">13</text>
<text x="253.9" y="154">14</text>
<text x="257.5" y="150.2">P0.10/NFC2</text>
<text x="257.5" y="152.7">P0.09/NFC1</text>
<text x="257.5" y="155.2">GND</text>
<text x="290.6" y="155.2">P0.28/QSPI_DIO2</text>
<text x="290.6" y="152.7">P0.29/QSPI_DIO1</text>
<text x="290.6" y="150.2">P0.30/QSPI_DIO0</text>
<text x="310" y="154">31</text>
<text x="310" y="151.4">32</text>
<text x="253.9" y="156.5">15</text>
<text x="253.9" y="159">16</text>
<text x="253.9" y="161.6">17</text>
<text x="257.5" y="157.8">RF_BT</text>
<text x="257.5" y="160.3">GND</text>
<text x="290.6" y="157.8">P0.02/QSPI_DIO3</text>
<text x="291.5" y="160.3">P0.03/QSPI_CLK</text>
<text x="310" y="161.6">28</text>
<text x="310" y="159">29</text>
<text x="310" y="156.5">30</text>
<text x="381.8" y="160.1">EN_A</text>
<text x="414.3" y="160.1">A</text>
<text x="488.8" y="159">1</text>
<text x="488.8" y="161.6">2</text>
<text x="491.2" y="160.3">1</text>
<text x="497.8" y="160.1">this is pin 1</text>
<text x="253.9" y="164.1">18</text>
<text x="253.9" y="166.7">19</text>
<text x="257.5" y="162.9">NRF_RESET</text>
<text x="257.5" y="165.4">SDCLK</text>
<text x="257.5" y="167.9">SDIO</text>
<text x="296.9" y="165.4">P1.03/LED1</text>
<text x="296.9" y="162.9">P1.04/LED2</text>
<text x="297.6" y="167.9">P1.02/SW2</text>
<text x="310" y="166.7">26</text>
<text x="310" y="164.1">27</text>
<text x="381.8" y="162.6">EN_B</text>
<text x="381.8" y="165.2">EN_P2</text>
<text x="381.8" y="167.7">GND</text>
<text x="405.8" y="165.2">12V_VDD</text>
<text x="414.3" y="162.6">B</text>
<text x="488.8" y="164.1">3</text>
<text x="488.8" y="166.7">4</text>
<text x="491.2" y="162.9">2</text>
<text x="491.2" y="165.4">3</text>
<text x="491.2" y="167.9">4</text>
<text x="253.9" y="169.2">20</text>
<text x="253.9" y="171.7">21</text>
<text x="257.5" y="170.5">VBAT_SX</text>
<text x="257.5" y="173">VBAT_IO_SX</text>
<text x="290.9" y="173">P0.25/I2C_SCL_2</text>
<text x="297.6" y="170.5">P1.01/SW1</text>
<text x="310" y="171.7">24</text>
<text x="310" y="169.2">25</text>
<text x="253.9" y="174.3">22</text>
<text x="257.5" y="175.6">GND</text>
<text x="290.6" y="175.6">P0.24/I2C_SDA_2</text>
<text x="310" y="174.3">23</text>
<text x="381.8" y="185.5">3.3V_VDD</text>
<text x="381.8" y="182.9">GND</text>
<text x="400.7" y="182.9">3.3V_DIO_OUT</text>
<text x="403.9" y="185.5">12V_DIO_IN</text>
<text x="106.7" y="196.9">EXTERNAL_BUTTON</text>
<text x="242.6" y="196.9">FLASH_MEMORY</text>
<text x="63.5" y="200.7">STLINK_PORT</text>
<text x="220.9" y="208.6">3</text>
<text x="220.9" y="206">4</text>
<text x="223.2" y="209.8">3</text>
<text x="223.2" y="207.3">4</text>
<text x="228.6" y="207.1">BTN+</text>
<text x="228.6" y="209.6">LED+</text>
<text x="264.1" y="208.6">1</text>
<text x="266.4" y="209.8">CS#</text>
<text x="285" y="206.6" transform="rotate(-90 285 206.6)">9</text>
<text x="286.3" y="208.9" transform="rotate(-90 286.3 208.9)">9</text>
<text x="300.4" y="209.8">VCC</text>
<text x="306.2" y="208.6">8</text>
<text x="78.7" y="210.9">USE VSOLAR for power</text>
<text x="130.3" y="212.1">TO_GND</text>
<text x="142.9" y="212.1">EN LOAD_IN</text>
<text x="220.9" y="213.7">1</text>
<text x="220.9" y="211.1">2</text>
<text x="223.2" y="214.9">1</text>
<text x="223.2" y="212.4">2</text>
<text x="228.6" y="212.1">LED-</text>
<text x="228.6" y="214.7">BTN-</text>
<text x="264.1" y="211.1">2</text>
<text x="264.1" y="213.7">3</text>
<text x="266.4" y="212.4">SO/SIO1</text>
<text x="266.4" y="214.9">WP#/SIO2</text>
<text x="291.9" y="212.4">HOLD#/SIO3</text>
<text x="299.3" y="214.9">SCLK</text>
<text x="306.2" y="213.7">6</text>
<text x="306.2" y="211.1">7</text>
<text x="363.2" y="212.1">RS485_PORT</text>
<text x="264.1" y="216.2">4</text>
<text x="266.4" y="217.5">GND</text>
<text x="297.3" y="217.5">SI/SIO0</text>
<text x="306.2" y="216.2">5</text>
<text x="490.1" y="220">4</text>
<text x="490.1" y="217.5">5</text>
<text x="492.4" y="221.3">4</text>
<text x="492.4" y="218.7">5</text>
<text x="497.8" y="218.5">this is pin 1</text>
<text x="381.8" y="223.6">RX</text>
<text x="381.8" y="226.1">TX</text>
<text x="414.3" y="223.6">A</text>
<text x="414.3" y="226.1">B</text>
<text x="490.1" y="227.6">1</text>
<text x="490.1" y="225.1">2</text>
<text x="490.1" y="222.5">3</text>
<text x="492.4" y="226.4">2</text>
<text x="492.4" y="223.8">3</text>
<text x="381.8" y="231.2">RE#</text>
<text x="381.8" y="228.7">DE</text>
<text x="405.2" y="228.7">3.3V_VDD</text>
<text x="407.3" y="231.2">GND_IN</text>
<text x="492.4" y="228.9">1</text>
<text x="490.1" y="239.1">4</text>
<text x="490.1" y="236.5">5</text>
<text x="492.4" y="237.8">5</text>
<text x="497.8" y="237.5">this is pin 1</text>
<text x="106.7" y="242.6">BUTTON DECOUPLER</text>
<text x="243.8" y="241.4">ANTI_THEIF</text>
<text x="490.1" y="244.1">2</text>
<text x="490.1" y="241.6">3</text>
<text x="492.4" y="245.4">2</text>
<text x="492.4" y="242.9">3</text>
<text x="492.4" y="240.3">4</text>
<text x="490.1" y="246.7">1</text>
<text x="492.4" y="247.9">1</text>
<text x="155" y="256.7">3</text>
<text x="171.4" y="256.7">2</text>
<text x="320.1" y="254.3">1</text>
<text x="320.1" y="256.8">2</text>
<text x="155" y="261.8">4</text>
<text x="171.4" y="261.8">1</text>
<text x="276.4" y="259.1">TO_GND</text>
<text x="289" y="259.1">EN LOAD_IN</text>
<text x="256.5" y="269.5">1</text>
<text x="256.5" y="274.6">2</text>
<text x="320.1" y="274.6">1</text>
<text x="320.1" y="277.2">2</text>
</g>
<g font-size="2.2" fill="#000080">
<text x="55.9" y="77.5">BAT+</text>
<text x="98.7" y="77.5">VBAT</text>
<text x="158.7" y="75">SOLAR_CHARGER_1S</text>
<text x="55.9" y="80.1">BAT-</text>
<text x="91.4" y="81.3">U16</text>
<text x="112.6" y="81.3">VBAT</text>
<text x="131.3" y="83.9">VSOLAR</text>
<text x="137.5" y="78.8">LOAD_VCC</text>
<text x="127" y="85.1">C6</text>
<text x="148.6" y="87.7">C7</text>
<text x="381" y="85.1">3-Line-motor-control</text>
<text x="490.2" y="86.4">4-Line-X</text>
<text x="364" y="91.5">X_EN_A</text>
<text x="364" y="94">X_EN_B</text>
<text x="143.6" y="101.7">GND</text>
<text x="363.4" y="96.6">X_EN_P2</text>
<text x="424.8" y="96.6">12V_SW</text>
<text x="439.4" y="96.6">F2</text>
<text x="452.1" y="96.6">D11</text>
<text x="466.1" y="99.1">F1</text>
<text x="477.5" y="99.1">D12</text>
<text x="55.9" y="105.5">SOLAR</text>
<text x="95.3" y="102.9">GND</text>
<text x="373.4" y="105.5">GND</text>
<text x="98.3" y="110.5">VSOLAR</text>
<text x="115.9" y="111.8">LOAD_VCC</text>
<text x="180.6" y="111.8">3.3V</text>
<text x="373.4" y="108">GND</text>
<text x="90.2" y="114.4">U17</text>
<text x="256.5" y="114.4">U1</text>
<text x="256.5" y="116.9">RAK4630-9-SM-I</text>
<text x="317.5" y="119.4">L2</text>
<text x="362.2" y="116.9">3.3V</text>
<text x="425.9" y="114.4">DIO_X</text>
<text x="453.4" y="114.4">GND</text>
<text x="175.3" y="120.7">GND</text>
<text x="330.4" y="124.5">3.3V</text>
<text x="339.1" y="125.8">C4</text>
<text x="340.6" y="122">3.3V</text>
<text x="377.2" y="120.7">C1012v dio to 3.3v dio</text>
<text x="477.5" y="122">D13</text>
<text x="211.5" y="129.6">LED_EN</text>
<text x="242.1" y="129.6">X_EN_B</text>
<text x="315.1" y="129.6">X_EN_P2</text>
<text x="328.9" y="128.3">C3</text>
<text x="66.1" y="137.2">GND</text>
<text x="137.2" y="137.2">12V-step-up_1</text>
<text x="208.8" y="134.7">UART2_RX</text>
<text x="223.5" y="137.2">R46</text>
<text x="239.4" y="137.2">UART2_TX</text>
<text x="242.1" y="132.1">X_EN_A</text>
<text x="315.3" y="132.1">BTN</text>
<text x="315.4" y="134.7">BAT_AIN</text>
<text x="370.9" y="133.4">GND</text>
<text x="471.2" y="133.4">GND</text>
<text x="115.9" y="141">LOAD_VCC</text>
<text x="120.3" y="143.6">12V_EN</text>
<text x="181" y="141">12V_SW</text>
<text x="209.2" y="139.8">12V_EN</text>
<text x="223.5" y="142.3">10k</text>
<text x="239.3" y="142.3">UART1_RX</text>
<text x="320.9" y="138.9" transform="rotate(-90 320.9 138.9)">GND</text>
<text x="334.1" y="141">GND</text>
<text x="175.3" y="149.9">GND</text>
<text x="237.6" y="147.4">VIB_SENSE</text>
<text x="239.4" y="144.8">UART1_TX</text>
<text x="244.3" y="149.9">DIO_X</text>
<text x="316.5" y="147.4">QSPI_CS</text>
<text x="316.7" y="149.9">QSPI_DIO0</text>
<text x="213.6" y="152.5">3.3V</text>
<text x="244.3" y="152.5">DIO_Y</text>
<text x="316.7" y="152.5">QSPI_DIO1</text>
<text x="316.7" y="155">QSPI_DIO2</text>
<text x="381" y="153.7">3-Line-motor-control</text>
<text x="163.4" y="156.3">VBAT</text>
<text x="174" y="160.1">RDIV1</text>
<text x="222.2" y="156.3">R3</text>
<text x="229.9" y="161.3">GND</text>
<text x="316.4" y="160.1">QSPI_SCLK</text>
<text x="316.7" y="157.5">QSPI_DIO3</text>
<text x="364" y="160.1">Y_EN_A</text>
<text x="490.2" y="156.3">4-Line-Y</text>
<text x="187.1" y="165.2">BAT_AIN</text>
<text x="209.2" y="162.6">RST#</text>
<text x="242.4" y="165.2">SWCLK</text>
<text x="242.6" y="167.7">SWDIO</text>
<text x="315.1" y="167.7">Y_EN_P2</text>
<text x="315.3" y="165.2">RE#</text>
<text x="315.9" y="162.6">DE</text>
<text x="363.4" y="165.2">Y_EN_P2</text>
<text x="364" y="162.6">Y_EN_B</text>
<text x="424.8" y="165.2">12V_SW</text>
<text x="439.4" y="165.2">F4</text>
<text x="452.1" y="165.2">D8</text>
<text x="466.1" y="167.7">F3</text>
<text x="477.5" y="167.7">D9</text>
<text x="174" y="172.8">RDIV2</text>
<text x="188" y="171.5">C27</text>
<text x="221.2" y="170.2">3.3V</text>
<text x="315.7" y="172.8">Y_EN_A</text>
<text x="315.7" y="170.2">Y_EN_B</text>
<text x="233.7" y="176.6">C2</text>
<text x="245.1" y="176.6">C1</text>
<text x="315.9" y="175.3">BUZZER_EN</text>
<text x="373.4" y="174">GND</text>
<text x="373.4" y="176.6">GND</text>
<text x="170.2" y="185.5">GND</text>
<text x="362.2" y="185.5">3.3V</text>
<text x="425.9" y="182.9">DIO_Y</text>
<text x="453.4" y="182.9">GND</text>
<text x="251.5" y="189.3">GND</text>
<text x="377.2" y="189.3">C9</text>
<text x="477.5" y="190.6">D10</text>
<text x="209.5" y="203.3">EXTERNAL_BTN</text>
<text x="370.9" y="202">GND</text>
<text x="471.2" y="202">GND</text>
<text x="129.5" y="208.3">12V-0.1A N-CHANNEL</text>
<text x="155.2" y="207.1">3.3V</text>
<text x="160.7" y="209.6">12V_SW</text>
<text x="249.1" y="209.6">QSPI_CS</text>
<text x="292.9" y="206.2" transform="rotate(-90 292.9 206.2)">GND</text>
<text x="338.1" y="209.6">3.3V</text>
<text x="69.9" y="214.7">SWDIO</text>
<text x="179.1" y="214.7">D14</text>
<text x="189.1" y="214.7">BTN_OUT</text>
<text x="246.8" y="212.1">QSPI_DIO1</text>
<text x="246.8" y="214.7">QSPI_DIO2</text>
<text x="312.5" y="214.7">QSPI_SCLK</text>
<text x="312.9" y="212.1">QSPI_DIO3</text>
<text x="331.5" y="213.4">C52</text>
<text x="491.5" y="214.7">RS485_X</text>
<text x="69.5" y="219.8">RST#</text>
<text x="69.7" y="217.2">SWCLK</text>
<text x="90.7" y="221">UART2_RX</text>
<text x="90.8" y="218.5">UART2_TX</text>
<text x="132.8" y="219.8">LED_EN</text>
<text x="157.5" y="219.8">C53</text>
<text x="170.2" y="219.8">D16</text>
<text x="265.4" y="221">U15</text>
<text x="312.9" y="217.2">QSPI_DIO0</text>
<text x="381" y="219.8">RS485 to UART (3.3V)</text>
<text x="440.1" y="221">12V_SW</text>
<text x="215.9" y="223.6">D17</text>
<text x="257.9" y="223.6">GND</text>
<text x="326.4" y="226.1">GND</text>
<text x="361.2" y="226.1">UART1_RX</text>
<text x="361.3" y="223.6">UART1_TX</text>
<text x="63.5" y="228.7">GND</text>
<text x="85.1" y="229.9">GND</text>
<text x="182.9" y="233.7">GND</text>
<text x="368.7" y="231.2">RE#</text>
<text x="369.3" y="228.7">DE</text>
<text x="424.4" y="228.7">3.3V</text>
<text x="491.5" y="233.7">RS485_Y</text>
<text x="454.7" y="235">T9</text>
<text x="461" y="245.2">D7</text>
<text x="139.9" y="250.2">3.3V</text>
<text x="322.6" y="249">BUZZER1</text>
<text x="148.6" y="254.1">R51 PC817C_C2936043</text>
<text x="148.6" y="256.6">10K</text>
<text x="186.5" y="252.8">BTN_OUT</text>
<text x="301.6" y="254.1">12V_SW</text>
<text x="136.2" y="262.9">BTN</text>
<text x="439.5" y="260.4">GND</text>
<text x="252.7" y="266.8">VIB_SW</text>
<text x="268" y="265.5">GND</text>
<text x="274" y="266.8">BUZZER_EN</text>
<text x="322.6" y="268">BUZZER2</text>
<text x="175.3" y="274.4">GND</text>
<text x="266.7" y="274.4">C11</text>
<text x="274.4" y="270.6">VIB_SENSE</text>
<text x="268" y="288.3">GND</text>
</g>
<g font-size="2.2" fill="#00f">
<text x="91.4" y="83.9">TVS0500DRVR</text>
<text x="381" y="82.6">3-Line-motor-control</text>
<text x="127" y="87.7">22uF</text>
<text x="148.6" y="90.2">22uF</text>
<text x="478.8" y="94">0</text>
<text x="439.4" y="99.1">SS14</text>
<text x="452.1" y="99.1">SMBJ12A</text>
<text x="466.1" y="101.7">SS14</text>
<text x="477.5" y="101.7">SMBJ12A</text>
<text x="478.8" y="96.6">0</text>
<text x="490.2" y="102.9">5264-4A</text>
<text x="54.6" y="116.9">5264-2A</text>
<text x="90.2" y="116.9">TVS0500DRVR</text>
<text x="322.6" y="118.2">BLM18PG121SN1D</text>
<text x="377.2" y="123.2">10nF</text>
<text x="477.5" y="124.5">SMBJ12A</text>
<text x="328.9" y="130.9">100nF</text>
<text x="339.1" y="128.3">100nF</text>
<text x="381" y="151.2">3-Line-motor-control_1</text>
<text x="222.2" y="158.8">470k</text>
<text x="174" y="162.6">1M</text>
<text x="439.4" y="167.7">SS14</text>
<text x="452.1" y="167.7">SMBJ12A</text>
<text x="477.5" y="162.6">0</text>
<text x="477.5" y="165.2">0</text>
<text x="466.1" y="170.2">SS14</text>
<text x="477.5" y="170.2">SMBJ12A</text>
<text x="490.2" y="171.5">5264-4A</text>
<text x="174" y="175.3">1M</text>
<text x="188" y="174">100nF</text>
<text x="233.7" y="179.1">100nF</text>
<text x="245.1" y="179.1">100nF</text>
<text x="377.2" y="191.8">10nF</text>
<text x="381" y="189.3">12v dio to 3.3v dio_1</text>
<text x="477.5" y="193.1">SMBJ12A</text>
<text x="331.5" y="216">100nF</text>
<text x="179.1" y="217.2">SMBJ12A D15</text>
<text x="190.5" y="219.8">SMBJ12A</text>
<text x="222.2" y="218.5">5264-4A</text>
<text x="157.5" y="222.3">1uF</text>
<text x="170.2" y="222.3">LESD8D3.3CAT5G</text>
<text x="215.9" y="226.1">LESD8D3.3CAT5G</text>
<text x="265.4" y="224.6">MX25R1635FZUIL0</text>
<text x="497.8" y="229.9">5264-5A</text>
<text x="454.7" y="237.5">SM712.TCT</text>
<text x="461" y="247.7">SMBJ12A</text>
<text x="491.5" y="251.5">5264-5A</text>
<text x="184.1" y="259.1">220</text>
<text x="322.6" y="264.2">2.7kHz</text>
<text x="246.4" y="278.2">SW-18010P</text>
<text x="266.7" y="276.9">100nF</text>
<text x="322.6" y="284.5">3kHz</text>
</g>
<g font-size="2.2" fill="#999">
<text x="58.4" y="210.9">U10</text>
<text x="61.3" y="214.9">4</text>
<text x="63.6" y="213.7">4</text>
<text x="80" y="214.7">DEBUG</text>
<text x="61.3" y="220">2</text>
<text x="61.3" y="217.5">3</text>
<text x="63.6" y="221.3">1</text>
<text x="63.6" y="218.7">2</text>
<text x="63.6" y="216.2">3</text>
<text x="82.9" y="221.3">2</text>
<text x="82.9" y="218.7">3</text>
<text x="85.2" y="220">2</text>
<text x="85.2" y="217.5">3</text>
<text x="61.3" y="222.5">1</text>
<text x="82.9" y="223.8">1</text>
<text x="85.2" y="222.5">1</text>
</g>
<g font-size="1.5" fill="#000080">
<text x="478.8" y="89.1">R50</text>
<text x="478.8" y="91.6">R49</text>
<text x="477.5" y="157.7">R47</text>
<text x="477.5" y="160.2">R48</text>
<text x="184.1" y="256.7">R53</text>
</g>
</svg>
